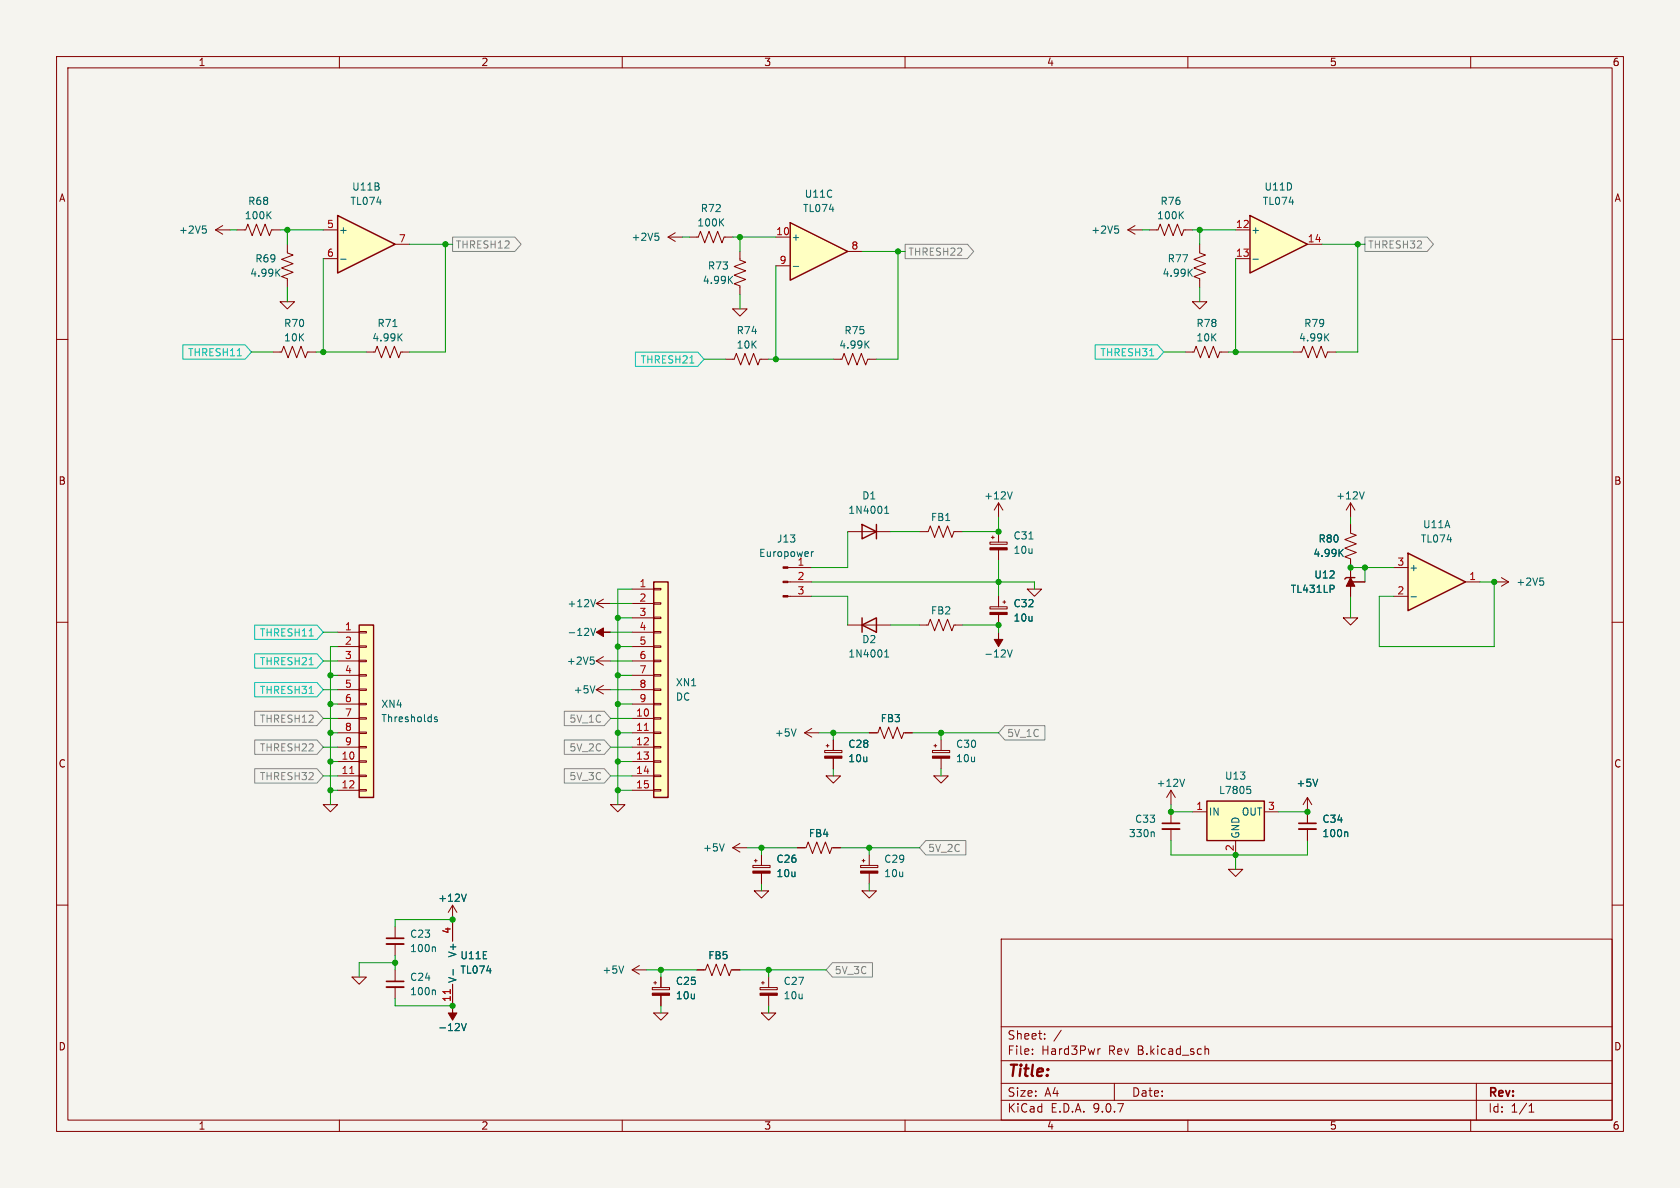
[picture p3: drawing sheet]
<svg xmlns="http://www.w3.org/2000/svg" width="297mm" height="210mm" viewBox="0 0 297 210" stroke-linecap="round" stroke-linejoin="round" font-family="sans-serif">
<path d="M0 0h297v210h-297z" fill="#f5f4ef" stroke="#f5f4ef" stroke-width=".18"/>
<g fill="none" stroke="#840000" stroke-width=".18">
<path d="M10 10h277v190h-277zM12 12h273v186h-273zM60 10v2M110 10v2M160 10v2M210 10v2M260 10v2M10 60h2M285 60h2M175 95.8h3.1v.4h-3.1zM175.3 95h.5M175.5 94.7v.6"/>
<path d="M176.5 88.9l-.7 1.3M176.5 88.9l.8 1.3M176.5 88.9v2.5M176.5 94v1.8M176.5 97.2v1.9M10 110h2M285 110h2M107.9 142.2h2.6l-1.3 1.3zM129.5 149.9l1.3 .7M129.5 149.9h2.6M130.8 149.1l-1.3 .8M10 160h2"/>
<path d="M177 166h108v32h-108zM285 160h2M60 198v2M110 198v2M160 198v2M177 194.5h108M177 191.5h108M177 187.5h108M177 181.5h108M182.5 186.3v.1M182.5 185.5v.1M184.7 183.6v.1"/>
<path d="M184.7 182.8v.1M187.6 182.1l-1.3 2M194.5 185.4l-.3 .1-.1 .2M197 191.5v3M210 198v2M213.1 185.5h.5l.1 .9M260 198v2M261 191.5v6.5M270.3 196.6h.9M270.3 195.5l.4-.4v1.5"/>
</g>
<path d="M178.9 86.9l-.4 1.3M181.9 95.3h.7M128 149.2l-.4 1.2" fill="none" stroke="#006464" stroke-width=".18"/>
<path d="M175 96.8h3.1v.4h-3.1z" fill="#840000" stroke="#840000" stroke-width=".18"/>
<path d="M115.6 102.9h2.5v38.1h-2.5z" fill="#ffffc2"/>
<path d="M152.4 92.7l2.5 1.3-2.5 1.3zM154.9 92.7v2.6M115.6 102.9h2.5v38.1h-2.5zM152.4 110.5l2.5-1.3v2.6zM152.4 109.2v2.6" fill="none" stroke="#840000" stroke-width=".25"/>
<g fill="none" stroke="#840000" stroke-width=".18">
<path d="M130.8 44.5v1.5l1 .4-2 .7 2 .8-2 .7 2 .8-2 .8 1 .3v1.6M128.3 63.5h1.5l.4-1 .7 2 .8-2 .8 2 .7-2 .8 2 .4-1h1.5M149.9 94h7.6M105.4 106.7h2.5M105.4 116.8h2.5M105.4 116.8l1.3 .8M105.4 106.7l1.3 .7M106.7 116.1l-1.3 .7M106.7 105.9l-1.3 .8M111.8 104.1h3.8M111.8 106.7h3.8M111.8 109.2h3.8"/>
<path d="M111.8 111.8h3.8M111.8 114.3h3.8M111.8 116.8h3.8M111.8 119.4h3.8M115.6 104h1.2v.3h-1.2zM115.6 106.6h1.2v.2h-1.2zM115.6 109.1h1.2v.2h-1.2zM115.6 111.6h1.2v.3h-1.2zM115.6 114.2h1.2v.2h-1.2zM115.6 116.7h1.2v.3h-1.2zM115.6 119.3h1.2v.2h-1.2zM139.3 100.3h4.2"/>
<path d="M139.3 102.9h4.2M139.3 105.4h4.2M149.9 110.5h7.6M175 107.3h3.1v.3h-3.1zM176.5 105.4v1.9M176.5 108.6v1.9M177.3 106.4h.5M177.5 106.2v.5M181.6 104.1h2.5l-1.2 1.3zM237.5 109.2h2.5l-1.2 1.3zM105.4 121.9h2.5M105.4 121.9l1.3 .8"/>
<path d="M106.7 121.2l-1.3 .7M111.8 121.9h3.8M111.8 124.5h3.8M111.8 127h3.8M111.8 129.5h3.8M111.8 132.1h3.8M111.8 134.6h3.8M111.8 137.2h3.8M111.8 139.7h3.8M115.6 121.8h1.2v.2h-1.2zM115.6 124.3h1.2v.3h-1.2zM115.6 126.9h1.2v.2h-1.2z"/>
<path d="M115.6 129.4h1.2v.3h-1.2zM115.6 132h1.2v.2h-1.2zM115.6 134.5h1.2v.2h-1.2zM115.6 137h1.2v.3h-1.2zM115.6 139.6h1.2v.2h-1.2zM142.2 129.5h2.6M142.2 129.5l1.3 .8M143.5 128.8l-1.3 .7M145.8 132.7h3v.3h-3zM146 137.2h2.6l-1.3 1.2zM146 131.8h.6M146.3 131.6v.5"/>
<path d="M147.3 130.8v1.9M147.3 134v1.9M153.7 129.5h1.5l.4-1 .7 2.1 .8-2.1 .8 2.1 .7-2.1 .8 2.1 .4-1.1h1.5M164.8 132.7h3.1v.3h-3.1zM165.1 131.8h.5M165.4 131.6v.5M166.4 130.8v1.9M166.4 134v1.9M207 139.7l-.8 1.3M207 139.7l.8 1.3M207 139.7v2.5M231.1 141l-.7 1.2"/>
<path d="M231.1 141l.8 1.2M231.1 141v2.5M123.2 171.5h1.5l.4-1.1 .8 2.1 .7-2.1 .8 2.1 .7-2.1 .8 2.1 .4-1h1.5"/>
</g>
<path d="M113.9 129.1h.7" fill="none" stroke="#a90000" stroke-width=".18"/>
<g fill="#840000" stroke="#840000" stroke-width=".18">
<path d="M164.8 133.7h3.1v.3h-3.1z"/>
<path d="M175 108.3h3.1v.3h-3.1z"/>
<path d="M176.5 111.8v1.2h.8l-.8 1.3-.7-1.3h.7z"/>
<path d="M105.4 111.8l1.3-.8v.8h1.2h-1.2v.7z"/>
<path d="M145.8 133.7h3v.3h-3z"/>
<path d="M138.4 100.2h.9v.3h-.9z"/>
<path d="M138.4 102.7h.9v.3h-.9z"/>
<path d="M138.4 105.3h.9v.2h-.9z"/>
</g>
<g fill="none" stroke="#006464" stroke-width=".18">
<path d="M129 49.4l.5 .7M129.5 48.8l-.7 .8M143.4 97.5v.9M143.8 97.5l-.4 .3M156.4 90.7h.7M156.4 89.8l.4-.3v1.2M104.4 116.1h.6M104.4 111.1l.5 1.2 .4-1.2M104.8 116.6l.3 .3v.3l-.3 .2M105.3 106l-.4 1.3M156.4 116.1h.7M156.4 115.2l.4-.3v1.2"/>
<path d="M178.1 114.9l.4 1.2 .4-1.2M105.2 121.2l-.4 1.3M140.7 128.8l-.4 1.3M209.4 137.7l-.4 1.3M233 137.7l-.5 1.3"/>
</g>
<path d="M213.4 141.6h10.1v7h-10.1z" fill="#ffffc2"/>
<path d="M213.4 141.6h10.1v7h-10.1z" fill="none" stroke="#840000" stroke-width=".25"/>
<path d="M129.5 54.6h2.6l-1.3 1.3zM165.1 137.2h2.5l-1.2 1.2zM207 143.5v2M207 146.6v2M210.8 143.5h2.6M218.4 148.6v2.5M223.5 143.5h2.6" fill="none" stroke="#840000" stroke-width=".18"/>
<path d="M220.5 139h.6M220.6 139.5h.3l.2 .2v.5l-.5 .1M203.9 147.1l.2 .1v.7" fill="none" stroke="#006464" stroke-width=".18"/>
<path d="M205.5 145.5h3" fill="none" stroke="#840000" stroke-width=".3"/>
<path d="M205.5 146.6h3" fill="none" stroke="#840000" stroke-width=".33"/>
<path d="M59.7 38.1l10.1 5.1-10.1 5.1z" fill="#ffffc2"/>
<path d="M59.7 38.1l10.1 5.1-10.1 5.1z" fill="none" stroke="#840000" stroke-width=".25"/>
<g fill="none" stroke="#840000" stroke-width=".18">
<path d="M41.9 40.6h1.5l.4-1 .8 2.1 .7-2.1 .8 2.1 .8-2.1 .7 2.1 .4-1.1h1.5M57.1 40.6h2.6M57.1 45.7h2.6M69.8 43.2h2.6M147.3 63.5h1.5l.4-1 .8 2 .7-2 .8 2 .8-2 .7 2 .4-1h1.5M238.8 92.7v1.5l1 .4-2.1 .8 2.1 .7-2.1 .8 2.1 .8-2.1 .7 1.1 .4v1.5M152.1 153h3.1v.4h-3.1zM152.4 152.1h.5M152.7 151.9v.5M153.7 151.1v1.9M153.7 154.4v1.8M217.2 153.7h2.5l-1.3 1.2z"/>
<path d="M231.1 143.5v2M231.1 146.6v2"/>
</g>
<path d="M47.4 38l.5 .7M47.9 37.4l-.7 .7M60.2 45.8h1M153.1 60.8l.5 .7M153.6 60.3l-.7 .7M236.9 97.6l.6 .8M237.5 97.1l-.8 .7M238.1 147.1l.2 .1v.7" fill="none" stroke="#006464" stroke-width=".18"/>
<path d="M152.1 154h3.1v.4h-3.1z" fill="#840000" stroke="#840000" stroke-width=".18"/>
<path d="M229.6 145.5h3.1" fill="none" stroke="#840000" stroke-width=".3"/>
<path d="M229.6 146.6h3.1" fill="none" stroke="#840000" stroke-width=".33"/>
<path d="M139.7 39.4l10.2 5.1-10.2 5z" fill="#ffffc2"/>
<path d="M139.7 39.4l10.2 5.1-10.2 5z" fill="none" stroke="#840000" stroke-width=".25"/>
<path d="M137.2 41.9h2.5M137.2 47h2.5M149.9 44.5h2.5M238.8 88.9l-.8 1.3M238.8 88.9l.7 1.3M238.8 88.9v2.5M264.2 102.9h2.5M265.4 102.1l1.3 .8M266.7 102.9l-1.3 .7" fill="none" stroke="#840000" stroke-width=".18"/>
<path d="M140.2 47.1h1M241.2 86.9l-.4 1.3M272.3 102.2h.6M272.7 102.7l.2 .2v.3l-.2 .2" fill="none" stroke="#006464" stroke-width=".18"/>
<path d="M248.9 97.8l10.2 5.1-10.2 5.1z" fill="#ffffc2"/>
<path d="M248.9 97.8l10.2 5.1-10.2 5.1zM239.5 102.1h-1.5l-.3 .3" fill="none" stroke="#840000" stroke-width=".25"/>
<g fill="none" stroke="#840000" stroke-width=".18">
<path d="M49.5 53.3h2.6l-1.3 1.3zM118.1 41.9h2.5M118.1 41.9l1.3 .8M119.4 41.1l-1.3 .8M121.9 41.9h1.5l.4-1 .8 2 .7-2 .8 2 .8-2 .7 2 .4-1h1.5M210.8 53.3h2.6l-1.3 1.3zM212.1 43.2v1.5l1 .4-2 .7 2 .8-2 .8 2 .7-2 .8 1 .4v1.5M48.3 62.2h1.5l.4-1 .7 2 .8-2 .8 2 .7-2 .8 2 .4-1h1.5M64.8 62.2h1.5l.4-1 .7 2 .8-2 .8 2 .7-2 .8 2 .4-1h1.5M209.5 62.2h1.6l.4-1 .7 2 .8-2 .7 2 .8-2 .8 2 .3-1h1.6M162.6 94h1.5l.4-1 .7 2 .8-2 .8 2 .7-2 .8 2 .4-1h1.5M162.6 110.5h1.5l.4-1 .7 2 .8-2 .8 2 .7-2 .8 2 .4-1h1.5"/>
<path d="M238.8 101.6v2.5M238.8 102.9h2.5M238.8 100.3v5.1M246.4 100.3h2.5M246.4 105.4h2.5M259.1 102.9h2.5M133.1 153h3v.4h-3zM133.3 157.5h2.6l-1.3 1.3zM133.3 152.1h.6M133.6 151.9v.5M134.6 151.1v1.9M134.6 154.4v1.8"/>
<path d="M141 149.9h1.5l.4-1.1 .7 2.1 .8-2.1 .8 2.1 .7-2.1 .8 2.1 .4-1h1.5M152.4 157.5h2.5l-1.2 1.3zM111.8 171.5l1.2 .7M111.8 171.5h2.5M113 170.7l-1.2 .8M115.6 179.1h2.5l-1.3 1.2zM134.4 174.6h3v.4h-3zM134.6 179.1h2.6l-1.3 1.2zM134.6 173.7h.5M134.9 173.5v.5M135.9 172.7v1.9M135.9 175.9v1.9"/>
</g>
<path d="M127.4 39.2l.5 .7M127.9 38.7l-.7 .7M69.5 57.7h.7M70.5 59.5l.6 .8M71.1 59l-.7 .7M115.8 41.2h.6M116.2 41.7l.3 .2v.3l-.3 .3M210.2 48.1l.6 .7M210.8 47.6l-.7 .7M235.7 103.5l.2 .2-.2 .4M249.4 105.5h1M110.3 170.8l-.5 1.2" fill="none" stroke="#006464" stroke-width=".18"/>
<g fill="#840000" stroke="#840000" stroke-width=".18">
<path d="M238.8 102.1l.7 1.5h-1.5z"/>
<path d="M134.4 175.6h3v.3h-3z"/>
<path d="M133.1 154h3v.4h-3z"/>
</g>
<path d="M63.5 110.5h2.5v30.5h-2.5z" fill="#ffffc2"/>
<path d="M63.5 110.5h2.5v30.5h-2.5z" fill="none" stroke="#840000" stroke-width=".25"/>
<g fill="none" stroke="#840000" stroke-width=".18">
<path d="M39.4 39.9l-1.3 .7M200.7 39.9l-1.3 .7M38.1 40.6l1.3 .8M38.1 40.6h2.5M50.8 43.2v1.5l1 .4-2 .7 2 .8-2 .8 2 .7-2 .8 1 .4v1.5M199.4 40.6h2.5M199.4 40.6l1.3 .8M203.2 40.6h1.5l.4-1 .8 2.1 .7-2.1 .8 2.1 .8-2.1 .7 2.1 .4-1.1h1.5M228.6 62.2h1.5l.4-1 .8 2 .7-2 .8 2 .8-2 .7 2 .4-1h1.5M59.7 111.8h3.8M59.7 114.3h3.8M59.7 116.8h3.8"/>
<path d="M59.7 119.4h3.8M63.5 111.6h1.3v.3h-1.3zM63.5 114.2h1.3v.2h-1.3zM63.5 116.7h1.3v.3h-1.3zM63.5 119.3h1.3v.2h-1.3zM59.7 121.9h3.8M59.7 124.5h3.8M59.7 127h3.8M59.7 129.5h3.8M59.7 132.1h3.8M59.7 134.6h3.8M59.7 137.2h3.8"/>
<path d="M59.7 139.7h3.8M63.5 121.8h1.3v.2h-1.3zM63.5 124.3h1.3v.3h-1.3zM63.5 126.9h1.3v.2h-1.3zM63.5 129.4h1.3v.3h-1.3zM63.5 132h1.3v.2h-1.3zM63.5 134.5h1.3v.2h-1.3zM63.5 137h1.3v.3h-1.3zM63.5 139.6h1.3v.2h-1.3z"/>
</g>
<path d="M61.8 136.7h.8" fill="none" stroke="#a90000" stroke-width=".18"/>
<path d="M35.8 39.9h.6M197.1 39.9h.6M208.7 38l.5 .7M209.2 37.4l-.7 .7M36.2 40.4l.3 .3v.3l-.3 .2M49 48.1l.5 .7M49.5 47.6l-.7 .7M197.5 40.4l.3 .3v.3l-.3 .2M234.4 59.5l.5 .8M234.9 59l-.7 .7M77.3 126.8l-.3-.1-.2 .2 .1 .2 .4 .1v.3h-.5" fill="none" stroke="#006464" stroke-width=".18"/>
<path d="M221 38.1l10.1 5.1-10.1 5.1z" fill="#ffffc2"/>
<path d="M221 38.1l10.1 5.1-10.1 5.1z" fill="none" stroke="#840000" stroke-width=".25"/>
<g fill="none" stroke="#840000" stroke-width=".18">
<path d="M218.4 40.6h2.6M218.4 45.7h2.6M231.1 43.2h2.6M238.8 92.7v1.3M238.8 99.1v6.3M176.5 105.4v1.9M176.5 108.6v1.9M238.8 102.9h2.5M147.3 130.8v1.9M147.3 134v1.9M153.7 129.5h1.2M160 129.5h1.3"/>
<path d="M57.1 142.2h2.6l-1.3 1.3zM134.6 151.1v1.9M134.6 154.4v1.8M141 149.9h1.2M147.3 149.9h1.3M231.1 143.5v2M231.1 146.6v2M62.2 172.7h2.6l-1.3 1.3zM69.8 163.8v2.1M69.8 166.9v2M69.8 171.5v2M69.8 174.5v2"/>
<path d="M80 160l-.8 1.3M80 160l.8 1.3M80 160v6.4M80 174v3.8M115.3 174.6h3.1v.4h-3.1zM115.6 173.7h.5M115.8 173.5v.5M116.8 172.7v1.9M116.8 175.9v1.9M123.2 171.5h1.3M129.5 171.5h1.3"/>
</g>
<path d="M221.5 45.8h1M236.9 97.6l.6 .8M237.5 97.1l-.8 .7M235.7 103.5l.2 .2-.2 .4M233 137.7l-.5 1.3M82.4 158.1l-.4 1.2M238.1 147.1l.2 .1v.7M76.8 167.4l.2 .2v.6M76.8 175l.2 .2v.6M80.1 171.4v1M81.6 180.9l.4 1.3 .4-1.3" fill="none" stroke="#006464" stroke-width=".18"/>
<path d="M68.3 165.9h3.1M68.3 173.5h3.1" fill="none" stroke="#840000" stroke-width=".3"/>
<path d="M68.3 166.9h3.1M68.3 174.5h3.1" fill="none" stroke="#840000" stroke-width=".33"/>
<g fill="#840000" stroke="#840000" stroke-width=".18">
<path d="M115.3 175.6h3.1v.3h-3.1z"/>
<path d="M80 177.8v1.3h.8l-.8 1.2-.8-1.2h.8z"/>
</g>
<path d="M79.6 174.9v.8" fill="none" stroke="#a90000" stroke-width=".18"/>
<path d="M80 41.9h11l1.1 1.3-1.1 1.3h-11zM160 43.2h11l1.1 1.3-1.1 1.2h-11zM241.3 41.9h11l1.1 1.3-1.1 1.3h-11zM45 130.8h11l1.1 1.3-1.1 1.3h-11zM45 135.9h11l1.1 1.3-1.1 1.2h-11zM45 125.7h11l1.1 1.3-1.1 1.3h-11zM99.8 135.9h7l1.1 1.3-1.1 1.2h-7zM99.8 130.8h7l1.1 1.3-1.1 1.3h-7zM99.8 125.7h7l1.1 1.3-1.1 1.3h-7zM177.6 128.3h7.1v2.5h-7.1l-1.1-1.3zM163.7 148.6h7.1v2.5h-7.1l-1.1-1.2zM147.2 170.2h7v2.5h-7l-1.2-1.2z" fill="none" stroke="#848484" stroke-width=".18"/>
<path d="M32.3 61h11l1.1 1.2-1.1 1.3h-11zM42 62.9h.7M112.3 62.2h11l1.2 1.3-1.2 1.3h-11zM122 64.2h.7M193.6 61h11l1.1 1.2-1.1 1.3h-11zM203.2 62.9h.8M45 110.5h11l1.1 1.3-1.1 1.2h-11zM45 115.6h11l1.1 1.2-1.1 1.3h-11zM54.7 112.4h.7M54.7 117.5h.7M45 120.6h11l1.1 1.3-1.1 1.3h-11zM54.7 122.6h.7" fill="none" stroke="#00c2c2" stroke-width=".18"/>
<g fill="none" stroke="#009600" stroke-width=".18">
<path d="M40.6 40.6h1.3M49.5 40.6h7.6M50.8 40.6v2.6M50.8 50.8v2.5M57.1 45.7v16.5M72.4 43.2h7.6M78.7 43.2v19h-6.3M120.6 41.9h1.3M129.5 41.9h7.7M130.8 41.9v2.6M130.8 52.1v2.5M137.2 47v16.5"/>
<path d="M152.4 44.5h7.6M158.7 44.5v19h-3.8M201.9 40.6h1.3M210.8 40.6h7.6M212.1 40.6v2.6M212.1 50.8v2.5M218.4 45.7v16.5M233.7 43.2h7.6M240 43.2v19h-3.8M44.4 62.2h3.9M55.9 62.2h8.9M124.5 63.5h3.8"/>
<path d="M135.9 63.5h11.4M205.7 62.2h3.8M217.2 62.2h11.4M149.9 94v6.3h-6.4M157.5 94h5.1M176.5 91.4v2.6h-6.3M176.5 99.1v6.3M238.8 91.4v1.3M57.1 116.8h2.6M57.1 111.8h2.6M58.4 119.4h1.3M59.7 114.3h-1.3v27.9"/>
<path d="M107.9 116.8h3.9M107.9 111.8h3.9M107.9 106.7h3.9M109.2 114.3h2.6M109.2 119.4h2.6M109.2 109.2h2.6M111.8 104.1h-2.6v38.1M143.5 105.4h6.4v5.1M143.5 102.9h39.4v1.2M157.5 110.5h5.1M170.2 110.5h6.3v1.3M238.8 100.3h7.6"/>
<path d="M238.8 105.4v3.8M241.3 100.3v2.6M261.6 102.9h2.6v11.4h-20.4v-8.9h2.6M57.1 127h2.6M57.1 121.9h2.6M57.1 137.2h2.6M57.1 132.1h2.6M58.4 124.5h1.3M58.4 139.7h1.3M58.4 134.6h1.3M58.4 129.5h1.3M107.9 127h3.9"/>
<path d="M107.9 121.9h3.9M107.9 137.2h3.9M107.9 132.1h3.9M109.2 124.5h2.6M109.2 139.7h2.6M109.2 134.6h2.6M109.2 129.5h2.6M144.8 129.5h8.9M147.3 129.5v1.3M147.3 135.9v1.3M161.3 129.5h15.2M166.4 129.5v1.3"/>
<path d="M166.4 135.9v1.3M132.1 149.9h8.9M134.6 149.9v1.2M134.6 156.2v1.3M148.6 149.9h14M153.7 149.9v1.2M153.7 156.2v1.3M207 148.6v2.5h24.1v-2.5M207 142.2v1.3h3.8M218.4 151.1v2.6M226.1 143.5h5M69.8 176.5v1.3h10.2"/>
<path d="M69.8 168.9v2.6M69.8 170.2h-6.3v2.5M80 162.6h-10.2v1.2M114.3 171.5h8.9M116.8 171.5v1.2M116.8 177.8v1.3M130.8 171.5h15.2M135.9 171.5v1.2M135.9 177.8v1.3"/>
</g>
<g fill="#009600" stroke="#009600" stroke-width=".18">
<circle cx="109.2" cy="139.7" r=".46"/>
<circle cx="109.2" cy="134.6" r=".46"/>
<circle cx="109.2" cy="109.2" r=".46"/>
<circle cx="57.1" cy="62.2" r=".46"/>
<circle cx="50.8" cy="40.6" r=".46"/>
<circle cx="78.7" cy="43.2" r=".46"/>
<circle cx="130.8" cy="41.9" r=".46"/>
<circle cx="58.4" cy="129.5" r=".46"/>
<circle cx="58.4" cy="119.4" r=".46"/>
<circle cx="58.4" cy="124.5" r=".46"/>
<circle cx="58.4" cy="134.6" r=".46"/>
<circle cx="135.9" cy="171.5" r=".46"/>
<circle cx="134.6" cy="149.9" r=".46"/>
<circle cx="116.8" cy="171.5" r=".46"/>
<circle cx="80" cy="177.8" r=".46"/>
<circle cx="58.4" cy="139.7" r=".46"/>
<circle cx="69.8" cy="170.2" r=".46"/>
<circle cx="80" cy="162.6" r=".46"/>
<circle cx="218.4" cy="62.2" r=".46"/>
<circle cx="212.1" cy="40.6" r=".46"/>
<circle cx="240" cy="43.2" r=".46"/>
<circle cx="238.8" cy="100.3" r=".46"/>
<circle cx="241.3" cy="100.3" r=".46"/>
<circle cx="264.2" cy="102.9" r=".46"/>
<circle cx="218.4" cy="151.1" r=".46"/>
<circle cx="153.7" cy="149.9" r=".46"/>
<circle cx="166.4" cy="129.5" r=".46"/>
<circle cx="207" cy="143.5" r=".46"/>
<circle cx="231.1" cy="143.5" r=".46"/>
<circle cx="109.2" cy="119.4" r=".46"/>
<circle cx="109.2" cy="124.5" r=".46"/>
<circle cx="109.2" cy="129.5" r=".46"/>
<circle cx="109.2" cy="114.3" r=".46"/>
<circle cx="137.2" cy="63.5" r=".46"/>
<circle cx="158.7" cy="44.5" r=".46"/>
<circle cx="176.5" cy="102.9" r=".46"/>
<circle cx="176.5" cy="110.5" r=".46"/>
<circle cx="147.3" cy="129.5" r=".46"/>
<circle cx="176.5" cy="94" r=".46"/>
</g>
<text font-size="2.8" fill="#840000" x="178" y="190.9">Title:</text>
<g font-size="2.1" fill="#840000">
<text x="178" y="184">Sheet:</text>
<text x="178" y="186.7">File:</text>
<text x="184.1" y="186.7">Hard3Pwr</text>
<text x="196" y="186.7">Rev</text>
<text x="201.3" y="186.7">B.kicad_sch</text>
<text x="178" y="196.9">KiCad</text>
<text x="178" y="194.1">Size:</text>
<text x="184.7" y="194.1">A4</text>
<text x="185.7" y="196.9">E.D.A.</text>
<text x="193.3" y="196.9">9.0.7</text>
<text x="200" y="194.1">Date:</text>
<text x="263" y="194.3">Rev:</text>
<text x="263" y="196.9">Id:</text>
<text x="267.1" y="196.9">1/1</text>
</g>
<g font-size="1.8" fill="#840000">
<text x="35" y="11.9">1</text>
<text x="85" y="11.9">2</text>
<text x="135" y="11.9">3</text>
<text x="185" y="11.9">4</text>
<text x="235" y="11.9">5</text>
<text x="285" y="11.9">6</text>
<text x="10.3" y="35.9">A</text>
<text x="285.3" y="35.9">A</text>
<text x="10.3" y="85.9">B</text>
<text x="285.3" y="85.9">B</text>
<text x="10.3" y="135.9">C</text>
<text x="285.3" y="135.9">C</text>
<text x="10.3" y="185.9">D</text>
<text x="285.3" y="185.9">D</text>
<text x="35" y="199.9">1</text>
<text x="85" y="199.9">2</text>
<text x="135" y="199.9">3</text>
<text x="185" y="199.9">4</text>
<text x="235" y="199.9">5</text>
<text x="285" y="199.9">6</text>
</g>
<g font-size="1.8" fill="#006464">
<text x="62.2" y="33.9">U11B</text>
<text x="142.2" y="35.2">U11C</text>
<text x="223.4" y="33.9">U11D</text>
<text x="31.5" y="41.5">+2V5</text>
<text x="43.2" y="39">100K</text>
<text x="43.8" y="36.4">R68</text>
<text x="59.8" y="41.5">+</text>
<text x="61.9" y="36.4">TL074</text>
<text x="123.2" y="40.2">100K</text>
<text x="123.8" y="37.7">R72</text>
<text x="141.9" y="37.7">TL074</text>
<text x="192.8" y="41.5">+2V5</text>
<text x="204.5" y="39">100K</text>
<text x="205.1" y="36.4">R76</text>
<text x="221.1" y="41.5">+</text>
<text x="223.1" y="36.4">TL074</text>
<text x="45" y="46.6">R69</text>
<text x="111.5" y="42.8">+2V5</text>
<text x="125.1" y="47.9">R73</text>
<text x="139.8" y="42.8">+</text>
<text x="206.3" y="46.6">R77</text>
<text x="44.1" y="49.1">4.99K</text>
<text x="124.1" y="50.4">4.99K</text>
<text x="205.4" y="49.1">4.99K</text>
<text x="50.1" y="58">R70</text>
<text x="66.6" y="58">R71</text>
<text x="130.1" y="59.3">R74</text>
<text x="149.2" y="59.3">R75</text>
<text x="211.4" y="58">R78</text>
<text x="230.5" y="58">R79</text>
<text x="50.1" y="60.6">10K</text>
<text x="65.7" y="60.6">4.99K</text>
<text x="130.1" y="61.8">10K</text>
<text x="148.3" y="61.8">4.99K</text>
<text x="211.4" y="60.6">10K</text>
<text x="229.6" y="60.6">4.99K</text>
<text x="152.3" y="88.5">D1</text>
<text x="173.9" y="88.5">+12V</text>
<text x="236.1" y="88.5">+12V</text>
<text x="149.9" y="91">1N4001</text>
<text x="164.5" y="92.3">FB1</text>
<text x="179.1" y="95.6">C31</text>
<text x="251.5" y="93.6">U11A</text>
<text x="134.1" y="98.7">Europower</text>
<text x="137.3" y="96.1">J13</text>
<text x="179.1" y="98.1">10u</text>
<text x="232.1" y="98.7">4.99K</text>
<text x="233" y="96.1">R80</text>
<text x="249" y="101.2">+</text>
<text x="251.1" y="96.1">TL074</text>
<text x="100.2" y="107.5">+12V</text>
<text x="179.1" y="107.5">C32</text>
<text x="228.1" y="105">TL431LP</text>
<text x="232.3" y="102.5">U12</text>
<text x="268" y="103.7">+2V5</text>
<text x="100.2" y="112.6">-12V</text>
<text x="152.3" y="113.9">D2</text>
<text x="164.5" y="108.8">FB2</text>
<text x="179.1" y="110.1">10u</text>
<text x="100.1" y="117.7">+2V5</text>
<text x="149.9" y="116.4">1N4001</text>
<text x="173.9" y="116.4">-12V</text>
<text x="67.3" y="125.3">XN4</text>
<text x="101.3" y="122.8">+5V</text>
<text x="119.4" y="121.5">XN1</text>
<text x="119.4" y="124.1">DC</text>
<text x="67.3" y="127.9">Thresholds</text>
<text x="136.9" y="130.4">+5V</text>
<text x="155.6" y="127.9">FB3</text>
<text x="149.9" y="132.4">C28</text>
<text x="149.9" y="134.9">10u</text>
<text x="168.9" y="132.4">C30</text>
<text x="168.9" y="134.9">10u</text>
<text x="204.4" y="139.3">+12V</text>
<text x="215.4" y="140.6">L7805</text>
<text x="216.5" y="138">U13</text>
<text x="229.1" y="139.3">+5V</text>
<text x="142.9" y="148.2">FB4</text>
<text x="199.5" y="148.2">330n</text>
<text x="200.6" y="145.6">C33</text>
<text x="213.6" y="144.4">IN</text>
<text x="219.3" y="148.3" transform="rotate(-90 219.3 148.3)">GND</text>
<text x="219.4" y="144.4">OUT</text>
<text x="233.7" y="148.2">100n</text>
<text x="233.7" y="145.6">C34</text>
<text x="124.2" y="150.7">+5V</text>
<text x="137.2" y="152.7">C26</text>
<text x="137.2" y="155.3">10u</text>
<text x="156.2" y="152.7">C29</text>
<text x="156.2" y="155.3">10u</text>
<text x="77.4" y="159.6">+12V</text>
<text x="72.4" y="166">C23</text>
<text x="72.4" y="168.5">100n</text>
<text x="72.4" y="173.6">C24</text>
<text x="80.9" y="173.9" transform="rotate(-90 80.9 173.9)">V-</text>
<text x="80.9" y="169.4" transform="rotate(-90 80.9 169.4)">V+</text>
<text x="81.3" y="169.8">U11E</text>
<text x="81.3" y="172.3">TL074</text>
<text x="106.4" y="172.3">+5V</text>
<text x="125.1" y="169.8">FB5</text>
<text x="72.4" y="176.1">100n</text>
<text x="119.4" y="174.3">C25</text>
<text x="119.4" y="176.8">10u</text>
<text x="138.4" y="174.3">C27</text>
<text x="138.4" y="176.8">10u</text>
<text x="77.4" y="182.5">-12V</text>
</g>
<g font-size="1.8" fill="#a90000">
<text x="57.7" y="40.4">5</text>
<text x="137.1" y="41.7">10</text>
<text x="218.4" y="40.4">12</text>
<text x="57.7" y="45.5">6</text>
<text x="70.4" y="42.9">7</text>
<text x="137.7" y="46.7">9</text>
<text x="150.4" y="44.2">8</text>
<text x="218.4" y="45.5">13</text>
<text x="231.1" y="42.9">14</text>
<text x="140.9" y="100.1">1</text>
<text x="246.9" y="100.1">3</text>
<text x="113" y="103.9">1</text>
<text x="113" y="106.4">2</text>
<text x="140.9" y="102.6">2</text>
<text x="140.9" y="105.2">3</text>
<text x="246.9" y="105.2">2</text>
<text x="259.6" y="102.6">1</text>
<text x="60.9" y="111.5">1</text>
<text x="113" y="109">3</text>
<text x="113" y="111.5">4</text>
<text x="60.9" y="114">2</text>
<text x="60.9" y="116.6">3</text>
<text x="60.9" y="119.1">4</text>
<text x="113" y="114">5</text>
<text x="113" y="116.6">6</text>
<text x="113" y="119.1">7</text>
<text x="60.9" y="121.7">5</text>
<text x="60.9" y="124.2">6</text>
<text x="113" y="121.7">8</text>
<text x="113" y="124.2">9</text>
<text x="60.9" y="126.7">7</text>
<text x="60.9" y="129.3">8</text>
<text x="60.9" y="131.8">9</text>
<text x="112.4" y="126.7">10</text>
<text x="112.4" y="129.3">11</text>
<text x="112.4" y="131.8">12</text>
<text x="60.3" y="134.4">10</text>
<text x="60.3" y="136.9">11</text>
<text x="112.4" y="134.4">13</text>
<text x="112.4" y="136.9">14</text>
<text x="60.3" y="139.4">12</text>
<text x="112.4" y="139.4">15</text>
<text x="211.4" y="143.3">1</text>
<text x="224.1" y="143.3">3</text>
<text x="218.2" y="150.6" transform="rotate(-90 218.2 150.6)">2</text>
<text x="79.8" y="165.2" transform="rotate(-90 79.8 165.2)">4</text>
<text x="79.8" y="177.2" transform="rotate(-90 79.8 177.2)">11</text>
</g>
<g font-size="1.8" fill="#848484">
<text x="80.5" y="44.1">THRESH12</text>
<text x="160.5" y="45.4">THRESH22</text>
<text x="241.8" y="44.1">THRESH32</text>
<text x="45.8" y="128">THRESH12</text>
<text x="100.6" y="128">5V_1C</text>
<text x="178" y="130.5">5V_1C</text>
<text x="45.8" y="133">THRESH22</text>
<text x="100.6" y="133">5V_2C</text>
<text x="45.8" y="138.1">THRESH32</text>
<text x="100.6" y="138.1">5V_3C</text>
<text x="164" y="150.8">5V_2C</text>
<text x="147.5" y="172.4">5V_3C</text>
</g>
<g font-size="1.8" fill="#00c2c2">
<text x="33.1" y="63.2">THRESH11</text>
<text x="113.2" y="64.5">THRESH21</text>
<text x="194.4" y="63.2">THRESH31</text>
<text x="45.8" y="112.7">THRESH11</text>
<text x="45.8" y="117.8">THRESH21</text>
<text x="45.8" y="122.9">THRESH31</text>
</g>
</svg>
